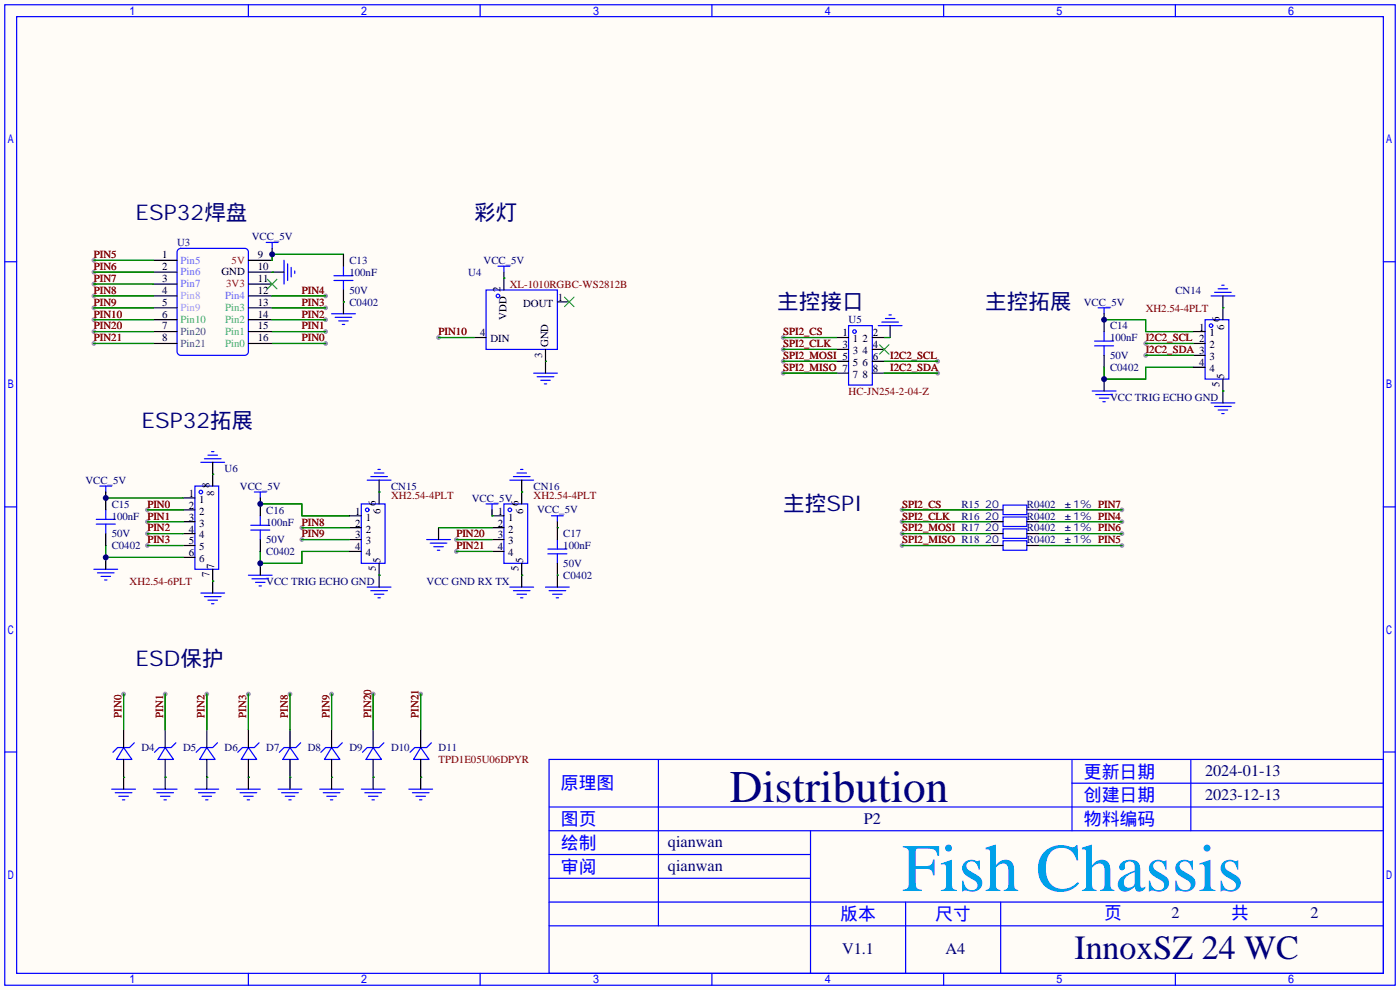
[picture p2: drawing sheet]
<svg xmlns="http://www.w3.org/2000/svg" width="299mm" height="212mm" viewBox="0 0 299 212" stroke-linecap="round" stroke-linejoin="round" font-family="sans-serif">
<path d="M0 0h299.2v211.6h-299.2z" fill="#fffcf7"/>
<g fill="#999">
<circle cx="69.6" cy="63.2" r=".51"/>
<circle cx="20.1" cy="55.6" r=".51"/>
<circle cx="20.1" cy="58.2" r=".51"/>
<circle cx="20.1" cy="60.7" r=".51"/>
<circle cx="20.1" cy="63.2" r=".51"/>
<circle cx="20.1" cy="65.8" r=".51"/>
<circle cx="20.1" cy="68.3" r=".51"/>
<circle cx="20.1" cy="70.9" r=".51"/>
<circle cx="20.1" cy="73.4" r=".51"/>
<circle cx="69.6" cy="65.8" r=".51"/>
<circle cx="69.6" cy="68.3" r=".51"/>
<circle cx="69.6" cy="70.9" r=".51"/>
<circle cx="69.6" cy="73.4" r=".51"/>
<circle cx="31.5" cy="109" r=".51"/>
<circle cx="31.5" cy="111.5" r=".51"/>
<circle cx="31.5" cy="114" r=".51"/>
<circle cx="31.5" cy="116.6" r=".51"/>
<circle cx="97.5" cy="115.3" r=".51"/>
<circle cx="97.5" cy="117.9" r=".51"/>
<circle cx="64.5" cy="112.8" r=".51"/>
<circle cx="64.5" cy="115.3" r=".51"/>
<circle cx="93.7" cy="72.1" r=".51"/>
<circle cx="167.4" cy="72.1" r=".51"/>
<circle cx="167.4" cy="74.7" r=".51"/>
<circle cx="167.4" cy="77.2" r=".51"/>
<circle cx="200.4" cy="77.2" r=".51"/>
<circle cx="167.4" cy="79.8" r=".51"/>
<circle cx="244.9" cy="73.4" r=".51"/>
<circle cx="244.9" cy="75.9" r=".51"/>
<circle cx="192.8" cy="109" r=".51"/>
<circle cx="192.8" cy="111.5" r=".51"/>
<circle cx="192.8" cy="114" r=".51"/>
<circle cx="192.8" cy="116.6" r=".51"/>
<circle cx="239.8" cy="111.5" r=".51"/>
<circle cx="239.8" cy="114" r=".51"/>
<circle cx="239.8" cy="116.6" r=".51"/>
<circle cx="239.8" cy="109" r=".51"/>
<circle cx="200.4" cy="79.8" r=".51"/>
<circle cx="26.4" cy="148.3" r=".51"/>
<circle cx="35.3" cy="148.3" r=".51"/>
<circle cx="44.2" cy="148.3" r=".51"/>
<circle cx="53.1" cy="148.3" r=".51"/>
<circle cx="62" cy="148.3" r=".51"/>
<circle cx="70.9" cy="148.3" r=".51"/>
<circle cx="79.8" cy="148.3" r=".51"/>
<circle cx="89.9" cy="148.3" r=".51"/>
</g>
<g fill="none" stroke="#00f" stroke-width=".25">
<path d="M1 1h297.2v209.6h-297.2zM3.6 3.6h292.1v204.4h-292.1zM53.1 1v2.6M102.6 1v2.6M152.1 1v2.6M201.7 1v2.6M251.2 1v2.6M1 55.9h2.6M38.1 53.3l.5-.2h13.7a.76 .76 0 0 1 .8 .7v21.4a.82 .82 0 0 1-.8 .7h-13.7a.82 .82 0 0 1-.8-.7v-21.4zM56.9 51.8h2.5M58.2 51.8v1.3M60.7 55.6v5.1"/>
<path d="M61.5 56.4v3.5M62.2 57.2v2M63 57.9v.5M71.4 59.9h4M71.4 58.9h4M73.4 56.9v2M73.4 59.9v2.1M106.4 56.9h2.6M107.7 56.9v1.3M295.7 55.9h2.5M70.9 67.1h5M71.6 67.8h3.6"/>
<path d="M72.4 68.6h2M73.2 69.3h.5M103.9 62h15.2v12.7h-15.2zM114 79.8h5.1M181.4 69.6h5v12.7h-5zM187.7 69.6h5.1M188.5 68.8h3.5M189.2 68.1h2.1M190 67.3h.5M233.9 73.9h4.1M233.9 72.9h4.1M234.7 65.8h2.5"/>
<path d="M236 65.8v1.3M236 70.9v2M236 73.9v2M257.6 68.3h5v12.7h-5zM258.8 63.2h5.1M259.6 62.5h3.5M260.3 61.7h2.1M261.1 61h.5M42.9 98.8h5.1M43.7 98h3.5M44.4 97.3h2.1M45.2 96.5h.5"/>
<path d="M114.8 80.5h3.6M115.6 81.3h2M116.3 82h.5M233.4 83.6h5.1M234.2 84.3h3.5M234.9 85.1h2.1M235.7 85.9h.5M258.8 86.1h5.1M259.6 86.9h3.5M260.3 87.6h2.1M261.1 88.4h.5M1 108.3h2.6"/>
<path d="M20.6 112h4M20.6 111h4M21.3 103.9h2.6M22.6 103.9v1.3M22.6 109v2M22.6 112v2M41.7 103.9h5v17.8h-5zM53.6 113.3h4.1M53.6 112.3h4.1M54.4 105.2h2.5M55.6 105.2v1.2M55.6 110.2v2.1"/>
<path d="M55.6 113.3v2M77.2 107.7h5.1v12.7h-5.1zM78.5 102.6h5.1M79.2 101.9h3.6M80 101.1h2M80.8 100.3h.5M91.2 115.3h5.1M91.9 116.1h3.6M92.7 116.8h2M93.5 117.6h.5M103.9 107.7h2.5M105.2 107.7v1.3"/>
<path d="M107.7 107.7h5.1v12.7h-5.1zM109 102.6h5M109.7 101.9h3.6M110.5 101.1h2M111.3 100.3h.5M117.1 118.4h4.1M117.1 117.3h4.1M117.9 110.2h2.5M119.1 110.2v1.3M119.1 115.3v2M119.1 118.4v2M214.4 107.9h5.1v2.1h-5.1z"/>
<path d="M214.4 110.5h5.1v2h-5.1zM214.4 113h5.1v2.1h-5.1zM214.4 115.6h5.1v2h-5.1zM295.7 108.3h2.5M20.1 121.7h5M20.8 122.4h3.6M21.6 123.2h2M22.4 124h.5M42.9 126.7h5.1M43.7 127.5h3.5M44.4 128.3h2.1M45.2 129h.5"/>
<path d="M53.1 122.9h5.1M53.8 123.7h3.6M54.6 124.5h2M55.4 125.2h.5M78.5 125.5h5.1M79.2 126.2h3.6M80 127h2M80.8 127.8h.5M109 125.5h5M109.7 126.2h3.6M110.5 127h2M111.3 127.8h.5"/>
<path d="M116.6 125.5h5.1M117.3 126.2h3.6M118.1 127h2M118.9 127.8h.5M26.4 159.8l1.8 2.5h-3.3zM28.7 158.8l-1 1h-2.6l-1 1M35.3 159.8l1.8 2.5h-3.3zM37.6 158.8l-1 1h-2.6l-1 1M44.2 159.8l1.8 2.5h-3.3zM46.5 158.8l-1 1h-2.6l-1 1M53.1 159.8l1.8 2.5h-3.3zM55.4 158.8l-1 1h-2.6l-1 1"/>
<path d="M62 159.8l1.8 2.5h-3.3zM64.3 158.8l-1.1 1h-2.5l-1 1M70.9 159.8l1.7 2.5h-3.3zM73.2 158.8l-1.1 1h-2.5l-1 1M79.8 159.8l1.7 2.5h-3.3zM82 158.8l-1 1h-2.5l-1 1M89.9 159.8l1.8 2.5h-3.3zM92.2 158.8l-1 1h-2.6l-1 1M1 160.7h2.6M23.9 168.7h5.1M24.6 169.4h3.6M25.4 170.2h2"/>
<path d="M26.2 170.9h.5M32.8 168.7h5M33.5 169.4h3.6M34.3 170.2h2M35.1 170.9h.5M41.7 168.7h5M42.4 169.4h3.6M43.2 170.2h2M43.9 170.9h.5M50.5 168.7h5.1M51.3 169.4h3.6M52.1 170.2h2"/>
<path d="M52.8 170.9h.5M59.4 168.7h5.1M60.2 169.4h3.6M61 170.2h2M61.7 170.9h.5M68.3 168.7h5.1M69.1 169.4h3.5M69.8 170.2h2.1M70.6 170.9h.5M77.2 168.7h5.1M78 169.4h3.5M78.7 170.2h2.1"/>
<path d="M79.5 170.9h.5M87.4 168.7h5.1M88.1 169.4h3.6M88.9 170.2h2M89.7 170.9h.5M117.3 162.3h178.4v45.7h-178.4zM117.3 177.5h178.4M117.3 172.5h178.4M140.7 162.3v35.6M173.2 177.5v30.5M229.1 162.3v15.2M229.1 167.4h66.6"/>
<path d="M254.5 162.3v15.2M295.7 160.7h2.5M117.3 182.6h55.9M117.3 197.9h178.4M117.3 192.8h178.4M117.3 187.7h55.9M193.5 192.8v15.2M213.9 192.8v15.2M53.1 208v2.6M102.6 208v2.6M152.1 208v2.6M201.7 208v2.6"/>
<path d="M251.2 208v2.6"/>
<circle cx="106.4" cy="63.2" r=".38"/>
<circle cx="182.6" cy="70.9" r=".38"/>
<circle cx="258.8" cy="69.6" r=".38"/>
<circle cx="42.9" cy="105.2" r=".38"/>
<circle cx="78.5" cy="109" r=".38"/>
<circle cx="109" cy="109" r=".38"/>
</g>
<g fill="none" stroke="#000" stroke-width=".25">
<path d="M32.8 55.6h5M32.8 58.2h5M53.1 55.6h5.1M53.1 58.2h7.6M58.2 53.1v1.3M73.4 54.4v2.5M107.7 58.2v3.8M32.8 60.7h5M32.8 63.2h5M32.8 65.8h5M32.8 68.3h5M32.8 70.9h5"/>
<path d="M32.8 73.4h5M53.1 60.7h5.1M53.1 63.2h5.1M53.1 65.8h5.1M53.1 68.3h5.1M53.1 70.9h5.1M53.1 73.4h5.1M73.4 62v5.1M101.3 72.1h2.6M116.6 74.7v5.1M119.1 64.5h2.6M178.8 72.1h2.6"/>
<path d="M178.8 79.8h2.6M178.8 74.7h2.6M178.8 77.2h2.6M186.4 72.1h2.6M186.4 79.8h2.6M186.4 74.7h2.6M186.4 77.2h2.6M190.2 69.6v2.5M236 67.1v3.8M236 75.9v2.6M255 70.9h2.6M255 73.4h2.6"/>
<path d="M255 75.9h2.6M255 78.5h2.6M261.4 63.2v5.1M45.5 98.8v5.1M236 81v2.6M261.4 81v5.1M22.6 105.2v3.8M22.6 114v2.6M22.6 119.1v2.6M39.1 106.4h2.6M39.1 109h2.6M39.1 111.5h2.6"/>
<path d="M39.1 114h2.6M39.1 116.6h2.6M39.1 119.1h2.6M55.6 106.4v3.8M55.6 115.3v2.6M74.7 110.2h2.5M74.7 112.8h2.5M74.7 115.3h2.5M74.7 117.9h2.5M81 102.6v5.1M93.7 112.8v2.5M105.2 109v1.2h2.5"/>
<path d="M105.2 112.8h2.5M105.2 115.3h2.5M105.2 117.9h2.5M111.5 102.6v5.1M119.1 111.5v3.8M211.8 109h2.6M211.8 111.5h2.6M211.8 114h2.6M211.8 116.6h2.6M219.5 109h2.5M219.5 111.5h2.5M219.5 114h2.5"/>
<path d="M219.5 116.6h2.5M45.5 121.7v5M55.6 120.4v2.5M81 120.4v5.1M111.5 120.4v5.1M119.1 120.4v5.1M26.4 156v3.8M35.3 156v3.8M44.2 156v3.8M53.1 156v3.8M62 156v3.8M70.9 156v3.8"/>
<path d="M79.8 156v3.8M89.9 156v3.8M26.4 162.3v6.4M35.3 162.3v6.4M44.2 162.3v6.4M53.1 162.3v6.4M62 162.3v6.4M70.9 162.3v6.4M79.8 162.3v6.4M89.9 162.3v6.4"/>
</g>
<path d="M57.1 59.7l2.1 2M59.2 59.7l-2.1 2M120.6 63.5l2.1 2M122.7 63.5l-2.1 2M188 73.7l2 2M190 73.7l-2 2" fill="none" stroke="#3c3" stroke-width=".25"/>
<g fill="none" stroke="#008700" stroke-width=".25">
<path d="M20.1 55.6h12.7M20.1 58.2h12.7M58.2 58.2h.1M73.4 54.4h-15.2v1.2M107.7 59.4h.1M20.1 63.2h12.7M20.1 60.7h12.7M20.1 65.8h12.7M20.1 68.3h12.7M20.1 70.9h12.7M20.1 73.4h12.7M58.2 63.2h11.4"/>
<path d="M58.2 65.8h11.4M58.2 68.3h11.4M58.2 70.9h11.4M58.2 73.4h11.4M73.4 64.5h.1M93.7 72.1h7.6M116.6 77.2h.1M167.4 72.1h11.4M167.4 74.7h11.4M167.4 77.2h11.4M167.4 79.8h11.4M189 72.1h1.2"/>
<path d="M189 77.2h11.4M189 79.8h11.4M236 68.3h8.9v2.6h10.1M236 78.5v2.5h8.9v-2.5h10.1M244.9 73.4h10.1M244.9 75.9h10.1M261.4 65.8h.1M261.4 83.6h.1M22.6 106.4h16.5M22.6 116.6v2.5h16.5M31.5 109h7.6M31.5 111.5h7.6"/>
<path d="M31.5 114h7.6M31.5 116.6h7.6M45.5 101.3h.1M55.6 107.7h8.9v2.5h10.2M55.6 117.9v2.5h8.9v-2.5h10.2M64.5 112.8h10.2M64.5 115.3h10.2M81 105.2h.1M93.7 112.8h11.5M97.5 117.9h7.7M97.5 115.3h7.7M105.2 110.2h.1"/>
<path d="M111.5 105.2h.1M119.1 112.8h.1M192.8 109h19M192.8 111.5h19M192.8 114h19M192.8 116.6h19M222 109h17.8M222 111.5h17.8M222 114h17.8M222 116.6h17.8M45.5 124.2h.1M81 122.9h.1"/>
<path d="M111.5 122.9h.1M119.1 122.9h.1M26.4 148.3v7.7M35.3 148.3v7.7M44.2 148.3v7.7M53.1 148.3v7.7M62 148.3v7.7M70.9 148.3v7.7M79.8 148.3v7.7M89.9 148.3v7.7M26.4 166.1h.1M35.3 166.1h.1"/>
<path d="M44.2 166.1h.1M53.1 166.1h.1M62 166.1h.1M70.9 166.1h.1M79.8 166.1h.1M89.9 166.1h.1"/>
</g>
<g fill="#000080">
<circle cx="58.2" cy="54.4" r=".63"/>
<circle cx="22.6" cy="106.4" r=".63"/>
<circle cx="22.6" cy="119.1" r=".63"/>
<circle cx="55.6" cy="120.4" r=".63"/>
<circle cx="55.6" cy="107.7" r=".63"/>
<circle cx="236" cy="81" r=".63"/>
<circle cx="236" cy="68.3" r=".63"/>
</g>
<text font-size="14.5" fill="#00a1e9" x="192.8" y="190.4">Fish Chassis</text>
<text font-size="9.7" fill="#000080" x="156" y="171.3">Distribution</text>
<text font-size="7.3" fill="#000080" x="229.6" y="204.9">InnoxSZ 24 WC</text>
<g font-size="4.6" fill="#000080">
<text x="29" y="47.1">ESP32焊盘</text>
<text x="101.3" y="47.1">彩灯</text>
<text x="166.1" y="66.1">主控接口</text>
<text x="210.6" y="66.1">主控拓展</text>
<text x="30.2" y="91.5">ESP32拓展</text>
<text x="167.4" y="109.3">主控SPI</text>
<text x="29" y="142.3">ESD保护</text>
</g>
<g font-size="3.8" fill="#00f">
<text x="231.6" y="166.2">更新日期</text>
<text x="119.9" y="168.7">原理图</text>
<text x="231.6" y="171.3">创建日期</text>
<text x="119.9" y="176.3">图页</text>
<text x="231.6" y="176.3">物料编码</text>
<text x="119.9" y="181.4">绘制</text>
<text x="119.9" y="186.5">审阅</text>
<text x="179.6" y="196.7">版本</text>
<text x="199.9" y="196.7">尺寸</text>
<text x="236" y="196.4">页</text>
<text x="263.1" y="196.4">共</text>
</g>
<g font-size="3.5" fill="#000080">
<text x="257.6" y="165.9">2024-01-13</text>
<text x="257.6" y="171">2023-12-13</text>
<text x="184.6" y="176">P2</text>
<text x="142.7" y="181.1">qianwan</text>
<text x="142.7" y="186.2">qianwan</text>
<text x="250.3" y="196.1">2</text>
<text x="280.1" y="196.1">2</text>
<text x="180" y="204">V1.1</text>
<text x="202.1" y="204">A4</text>
</g>
<g font-size="2.3" fill="#000080">
<text x="37.8" y="52.6">U3</text>
<text x="53.8" y="51.4">VCC_5V</text>
<text x="74.7" y="56.4">C13</text>
<text x="74.7" y="59">100nF</text>
<text x="100.1" y="59">U4</text>
<text x="103.4" y="56.4">VCC_5V</text>
<text x="74.7" y="65.3">C0402</text>
<text x="74.7" y="62.8">50V</text>
<text x="231.6" y="65.3">VCC_5V</text>
<text x="251.2" y="62.8">CN14</text>
<text x="181.4" y="69.1">U5</text>
<text x="237.2" y="70.4">C14</text>
<text x="237.2" y="72.9">100nF</text>
<text x="237.2" y="76.8">50V</text>
<text x="237.2" y="79.3">C0402</text>
<text x="237.2" y="85.6">VCC TRIG ECHO GND</text>
<text x="48" y="100.9">U6</text>
<text x="18.3" y="103.4">VCC_5V</text>
<text x="51.3" y="104.7">VCC_5V</text>
<text x="83.6" y="104.7">CN15</text>
<text x="100.8" y="107.2">VCC_5V</text>
<text x="114" y="104.7">CN16</text>
<text x="23.9" y="108.5">C15</text>
<text x="23.9" y="111">100nF</text>
<text x="56.9" y="109.8">C16</text>
<text x="56.9" y="112.3">100nF</text>
<text x="114.8" y="109.7">VCC_5V</text>
<text x="205.5" y="108.5">R15</text>
<text x="205.5" y="111">R16</text>
<text x="210.6" y="108.5">20</text>
<text x="210.6" y="111">20</text>
<text x="210.6" y="113.6">20</text>
<text x="219.5" y="108.5">R0402</text>
<text x="219.5" y="111">R0402</text>
<text x="219.5" y="113.6">R0402</text>
<text x="229.4" y="108.5">1% PIN7</text>
<text x="229.4" y="111">1% PIN4</text>
<text x="229.4" y="113.6">1% PIN6</text>
<text x="23.9" y="117.4">C0402</text>
<text x="23.9" y="114.9">50V</text>
<text x="56.9" y="118.7">C0402</text>
<text x="56.9" y="116.1">50V</text>
<text x="120.4" y="114.9">C17</text>
<text x="120.4" y="117.4">100nF</text>
<text x="210.6" y="116.1">20</text>
<text x="219.5" y="116.1">R0402</text>
<text x="229.4" y="116.1">1% PIN5</text>
<text x="56.9" y="125">VCC TRIG ECHO GND</text>
<text x="91.2" y="125">VCC GND RX TX</text>
<text x="120.4" y="123.7">C0402</text>
<text x="120.4" y="121.2">50V</text>
<text x="30.2" y="160.6">D4</text>
<text x="39.1" y="160.6">D5</text>
<text x="48" y="160.6">D6</text>
<text x="56.9" y="160.6">D7</text>
<text x="65.8" y="160.6">D8</text>
<text x="74.7" y="160.6">D9</text>
<text x="83.6" y="160.6">D10</text>
<text x="93.7" y="160.6">D11</text>
</g>
<g font-size="2.3" fill="#800000">
<text x="20.1" y="55.2">PIN5</text>
<text x="20.1" y="57.7">PIN6</text>
<text x="20.1" y="60.2">PIN7</text>
<text x="20.1" y="62.8">PIN8</text>
<text x="20.1" y="65.3">PIN9</text>
<text x="64.5" y="62.8">PIN4</text>
<text x="64.5" y="65.3">PIN3</text>
<text x="109" y="61.5">XL-1010RGBC-WS2812B</text>
<text x="20.1" y="67.9">PIN10</text>
<text x="20.1" y="70.4">PIN20</text>
<text x="64.5" y="67.9">PIN2</text>
<text x="64.5" y="70.4">PIN1</text>
<text x="93.7" y="71.7">PIN10</text>
<text x="167.4" y="71.7">SPI2_CS</text>
<text x="244.9" y="66.6">XH2.54-4PLT</text>
<text x="20.1" y="72.9">PIN21</text>
<text x="64.5" y="72.9">PIN0</text>
<text x="167.4" y="74.2">SPI2_CLK</text>
<text x="167.4" y="76.8">SPI2_MOSI 5</text>
<text x="190.2" y="76.8">I2C2_SCL</text>
<text x="244.9" y="72.9">I2C2_SCL 2</text>
<text x="244.9" y="75.5">I2C2_SDA 3</text>
<text x="167.4" y="79.3">SPI2_MISO 7</text>
<text x="190.2" y="79.3">I2C2_SDA</text>
<text x="181.4" y="84.4">HC-JN254-2-04-Z</text>
<text x="83.6" y="106.7">XH2.54-4PLT</text>
<text x="114" y="106.7">XH2.54-4PLT</text>
<text x="31.5" y="108.5">PIN0</text>
<text x="31.5" y="111">PIN1</text>
<text x="31.5" y="113.6">PIN2</text>
<text x="64.5" y="112.3">PIN8</text>
<text x="192.8" y="108.5">SPI2_CS</text>
<text x="192.8" y="111">SPI2_CLK</text>
<text x="192.8" y="113.6">SPI2_MOSI R17</text>
<text x="31.5" y="116.1">PIN3</text>
<text x="64.5" y="114.9">PIN9</text>
<text x="97.5" y="114.9">PIN20</text>
<text x="97.5" y="117.4">PIN21</text>
<text x="192.8" y="116.1">SPI2_MISO R18</text>
<text x="27.7" y="125">XH2.54-6PLT</text>
<text x="26" y="153.4" transform="rotate(-90 26 153.4)">PIN0</text>
<text x="34.8" y="153.4" transform="rotate(-90 34.8 153.4)">PIN1</text>
<text x="43.7" y="153.4" transform="rotate(-90 43.7 153.4)">PIN2</text>
<text x="52.6" y="153.4" transform="rotate(-90 52.6 153.4)">PIN3</text>
<text x="61.5" y="153.4" transform="rotate(-90 61.5 153.4)">PIN8</text>
<text x="70.4" y="153.4" transform="rotate(-90 70.4 153.4)">PIN9</text>
<text x="79.3" y="153.4" transform="rotate(-90 79.3 153.4)">PIN20</text>
<text x="89.5" y="153.4" transform="rotate(-90 89.5 153.4)">PIN21</text>
<text x="93.7" y="163.1">TPD1E05U06DPYR</text>
</g>
<g font-size="2.3">
<text x="34.7" y="55.2">1</text>
<text x="34.7" y="57.7">2</text>
<text x="47.3" y="58.9">GND</text>
<text x="55.1" y="55.2">9</text>
<text x="55.1" y="57.7">10</text>
<text x="34.7" y="60.2">3</text>
<text x="34.7" y="62.8">4</text>
<text x="34.7" y="65.3">5</text>
<text x="55.1" y="60.2">11</text>
<text x="55.1" y="62.8">12</text>
<text x="55.1" y="65.3">13</text>
<text x="107" y="62.3" transform="rotate(-90 107 62.3)">2</text>
<text x="111.8" y="65.6">DOUT</text>
<text x="119.3" y="64.3">1</text>
<text x="34.7" y="67.9">6</text>
<text x="34.7" y="70.4">7</text>
<text x="55.1" y="67.9">14</text>
<text x="55.1" y="70.4">15</text>
<text x="102.6" y="71.9">4</text>
<text x="108.2" y="68.4" transform="rotate(-90 108.2 68.4)">VDD</text>
<text x="180.1" y="71.9">1</text>
<text x="186.6" y="71.9">2</text>
<text x="256.3" y="70.6">1</text>
<text x="258.5" y="71.9">1</text>
<text x="260.6" y="68.8" transform="rotate(-90 260.6 68.8)">6</text>
<text x="261.7" y="70.5" transform="rotate(-90 261.7 70.5)">6</text>
<text x="34.7" y="72.9">8</text>
<text x="55.1" y="72.9">16</text>
<text x="104.8" y="73.2">DIN</text>
<text x="115.9" y="76.4" transform="rotate(-90 115.9 76.4)">3</text>
<text x="117.1" y="74.2" transform="rotate(-90 117.1 74.2)">GND</text>
<text x="180.1" y="74.4">3</text>
<text x="182.3" y="73.2">1</text>
<text x="182.3" y="75.7">3</text>
<text x="184.3" y="75.7">4</text>
<text x="184.3" y="73.2">2</text>
<text x="186.6" y="77">6</text>
<text x="186.6" y="74.4">4</text>
<text x="258.5" y="74.4">2</text>
<text x="258.5" y="77">3</text>
<text x="182.3" y="78.3">5</text>
<text x="182.3" y="80.8">7</text>
<text x="184.3" y="80.8">8</text>
<text x="184.3" y="78.3">6</text>
<text x="186.6" y="79.5">8</text>
<text x="256.3" y="78.3">4</text>
<text x="258.5" y="79.5">4</text>
<text x="260.6" y="82.7" transform="rotate(-90 260.6 82.7)">5</text>
<text x="261.7" y="81" transform="rotate(-90 261.7 81)">5</text>
<text x="40.4" y="106.2">1</text>
<text x="42.6" y="107.5">1</text>
<text x="44.7" y="104.4" transform="rotate(-90 44.7 104.4)">8</text>
<text x="45.8" y="106" transform="rotate(-90 45.8 106)">8</text>
<text x="40.4" y="108.7">2</text>
<text x="40.4" y="111.3">3</text>
<text x="40.4" y="113.8">4</text>
<text x="42.6" y="110">2</text>
<text x="42.6" y="112.5">3</text>
<text x="75.9" y="110">1</text>
<text x="75.9" y="112.5">2</text>
<text x="78.2" y="111.3">1</text>
<text x="78.2" y="113.8">2</text>
<text x="80.3" y="108.2" transform="rotate(-90 80.3 108.2)">6</text>
<text x="81.3" y="109.8" transform="rotate(-90 81.3 109.8)">6</text>
<text x="106.4" y="110">1</text>
<text x="106.4" y="112.5">2</text>
<text x="108.6" y="111.3">1</text>
<text x="108.6" y="113.8">2</text>
<text x="110.8" y="108.2" transform="rotate(-90 110.8 108.2)">6</text>
<text x="111.8" y="109.8" transform="rotate(-90 111.8 109.8)">6</text>
<text x="40.4" y="116.4">5</text>
<text x="40.4" y="118.9">6</text>
<text x="42.6" y="115.1">4</text>
<text x="42.6" y="117.6">5</text>
<text x="75.9" y="115.1">3</text>
<text x="75.9" y="117.6">4</text>
<text x="78.2" y="116.4">3</text>
<text x="78.2" y="118.9">4</text>
<text x="106.4" y="115.1">3</text>
<text x="106.4" y="117.6">4</text>
<text x="108.6" y="116.4">3</text>
<text x="108.6" y="118.9">4</text>
<text x="42.6" y="120.2">6</text>
<text x="44.7" y="123.3" transform="rotate(-90 44.7 123.3)">7</text>
<text x="45.8" y="121.6" transform="rotate(-90 45.8 121.6)">7</text>
<text x="80.3" y="122" transform="rotate(-90 80.3 122)">5</text>
<text x="81.3" y="120.4" transform="rotate(-90 81.3 120.4)">5</text>
<text x="110.8" y="122" transform="rotate(-90 110.8 122)">5</text>
<text x="111.8" y="120.4" transform="rotate(-90 111.8 120.4)">5</text>
</g>
<g font-size="2.3" fill="#66f">
<text x="38.6" y="56.3">Pin5</text>
<text x="38.6" y="58.9">Pin6</text>
<text x="38.6" y="61.4">Pin7</text>
<text x="48.1" y="63.9">Pin4</text>
</g>
<g font-size="2.3" fill="#f00">
<text x="49.5" y="56.3">5V</text>
<text x="48.4" y="61.4">3V3</text>
</g>
<g font-size="2.3" fill="#f3f">
<text x="38.6" y="63.9">Pin8</text>
<text x="38.6" y="66.5">Pin9</text>
</g>
<g font-size="2.3" fill="#3c6">
<text x="38.6" y="69">Pin10</text>
<text x="48.1" y="66.5">Pin3</text>
<text x="48.1" y="69">Pin2</text>
<text x="48.1" y="71.6">Pin1</text>
<text x="48.1" y="74.1">Pin0</text>
</g>
<g font-size="2.3" fill="#366">
<text x="38.6" y="71.6">Pin20</text>
<text x="38.6" y="74.1">Pin21</text>
</g>
</svg>
